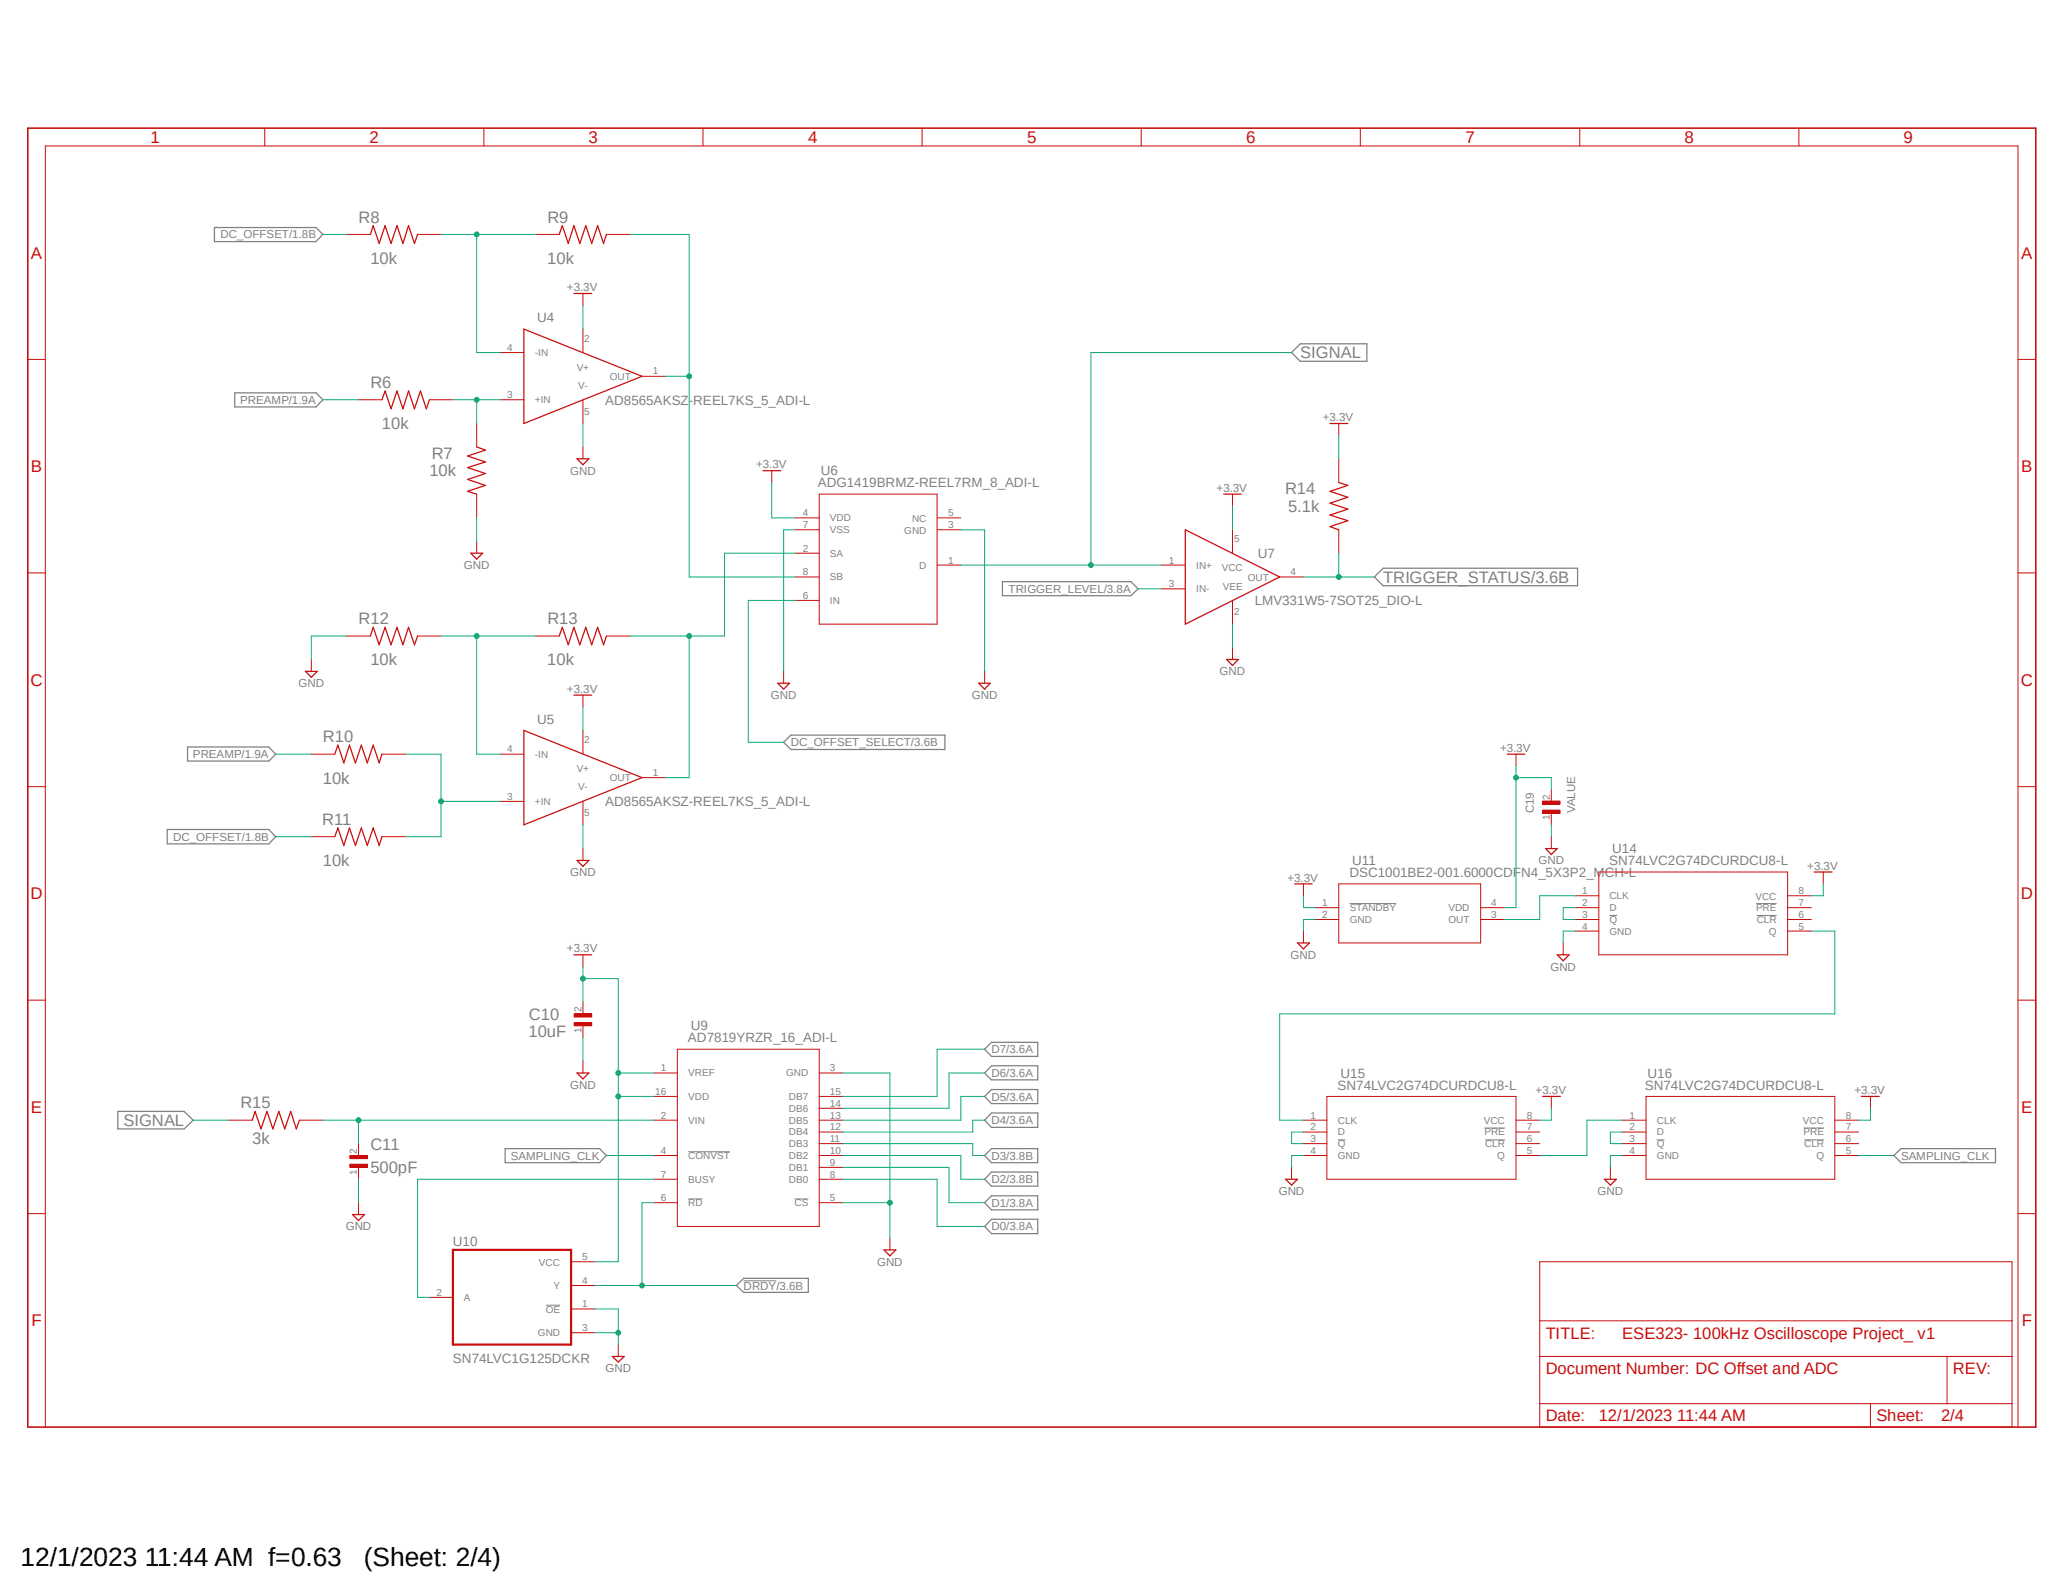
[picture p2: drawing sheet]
<svg xmlns="http://www.w3.org/2000/svg" width="279mm" height="216mm" viewBox="0 0 279 216" stroke-linecap="round" stroke-linejoin="round" font-family="sans-serif">
<path d="M3.4 17.1l272.6 176.6M276 17.1l-272.6 176.6" fill="none" stroke="#fff" stroke-width=".14"/>
<g fill="none" stroke="#808080" stroke-width=".14">
<path d="M182.8 122.4h6.3M218 124h1M237.8 122.4h2.8M237.9 124h2.7M93.2 156h5.6M181.2 154.4h1M201 152.8h2.8M201.1 154.4h2.7M224.4 154.4h1M244.3 152.8h2.8M244.3 154.4h2.8M73.9 176.8h2"/>
<path d="M93.2 162.4h2M100.7 173.5h4.5M107.6 162.4h1.9"/>
</g>
<g fill="none" stroke="#808080" stroke-width=".17">
<path d="M29 30.8h13.8l.9 .9-.9 1h-13.8zM31.8 53.2h11l.9 .9-.9 1h-11zM176.1 46.6h9v2.3h-9l-1.2-1.1zM135.8 78.8h17.4l.9 1-.9 .9h-17.4zM186.1 78.1l1.2-1.1h26.4v2.3h-26.4zM22.6 112.4h13.8l.9 .9-.9 1h-13.8zM25.4 101.2h11l.9 1-.9 .9h-11zM106.1 100.5l1-.9h20.9v1.9h-20.9zM16 150.5h8.9l1.3 1.2-1.3 1.2h-8.9zM68.4 155.6h12.8l.9 .9-.9 1h-12.8zM134.3 155.6h6.2v1.9h-6.2l-1-1zM134.3 141.2h6.2v1.9h-6.2l-1-1z"/>
<path d="M134.3 144.4h6.2v1.9h-6.2l-1-1zM134.3 147.6h6.2v1.9h-6.2l-1-1zM134.3 150.7h6.2v2h-6.2l-1-1zM134.3 158.7h6.2v2h-6.2l-1-1zM256.5 156.5l1-.9h12.8v1.9h-12.8zM99.7 174.1l1-1h8.8v1.9h-8.8zM134.3 162h6.2v1.9h-6.2l-1-1zM134.3 165.1h6.2v2h-6.2l-1-1z"/>
</g>
<g fill="none" stroke="#c90d0c" stroke-width=".14">
<path d="M35.9 17.4v2.4M65.5 17.4v2.4M95.2 17.4v2.4M124.9 17.4v2.4M154.6 17.4v2.4M184.2 17.4v2.4M214 17.4v2.4M243.6 17.4v2.4M46.9 31.7h3.3M56.6 31.7h3.1M72.6 31.7h3.1M79 39.8v1.6"/>
<path d="M82.1 31.7h3.2M3.8 48.7h2.3M48.6 54.1h3.1M58.2 54.1h3.1M64.6 57.4v3.1M67.7 54.1h3.3M67.7 47.8h3.3M79 44.6v3.2M79 54.1v3.3M87 51h3.1M181.3 57.4v1.6M273.3 48.7h2.4"/>
<path d="M3.8 77.6h2.3M64.6 66.9v3.2M64.6 73.4v1.5M79 60.5v1.6M104.5 63.8v1.6M107.7 70.1h3.3M107.7 71.8h3.3M107.7 74.9h3.3M107.7 78.1h3.3M111 66.9h15.9v17.6h-15.9zM126.9 70.1h3.2M126.9 71.8h3.2"/>
<path d="M126.9 76.5h3.2M157.3 76.5h3.2M157.3 79.8h3.2M166.9 66.9v1.6M166.9 71.8v3.1M173.3 78.1h3.2M181.3 62.1v3.3M181.3 71.8v3.1M273.3 77.6h2.4M42.2 89.3v1.6M46.9 86.1h3.3M56.6 86.1h3.1"/>
<path d="M72.6 86.1h3.1M79 94.1v1.7M79 98.9v3.3M82.1 86.1h3.2M106.1 90.9v1.6M107.7 81.3h3.3M133.3 90.9v1.6M166.9 81.3v3.2M166.9 87.8v1.5M3.8 106.6h2.3M42.2 102.2h3.1M42.2 113.3h3.1"/>
<path d="M51.7 102.2h3.2M51.7 113.3h3.2M67.7 102.2h3.3M67.7 108.5h3.3M79 108.5v3.2M79 114.9v1.6M87 105.3h3.1M176.5 119.7v1.6M181.3 119.7h19.2v8h-19.2zM205.3 102.2v1.5M208.9 109.7h2.4v.5h-2.4zM208.9 108.5h2.4v.4h-2.4z"/>
<path d="M210.1 106.9v1.6M210.1 110.2v1.5M210.1 113.3v1.6M216.5 118.1h25.6v11.2h-25.6zM246.9 118.1v1.6M273.3 106.6h2.4M3.8 135.5h2.3M77.8 138.5h2.3v.4h-2.3zM77.8 137.3h2.3v.5h-2.3zM79 129.3v1.6M79 135.7v1.6M79 138.9v1.6"/>
<path d="M176.5 126.1v1.6M178.1 122.9h3.2M178.1 124.5h3.2M200.5 122.9h3.2M200.5 124.5h3.2M211.7 127.7v1.6M213.3 122.9h3.2M213.3 124.5h3.2M213.3 121.3h3.2M213.3 126.1h3.2M242.1 122.9h3.2M242.1 124.5h3.2"/>
<path d="M242.1 121.3h3.2M242.1 126.1h3.2M273.3 135.5h2.4M30.9 151.7h3.3M40.6 151.7h3.1M47.4 156.5h2.3v.4h-2.3zM47.4 157.7h2.3v.4h-2.3zM48.6 154.9v1.6M48.6 158.1v1.6M79 143.7v1.6M88.6 151.7h3.1M88.6 148.5h3.1"/>
<path d="M88.6 145.3h3.1M88.6 156.5h3.1M88.6 159.7h3.1M91.7 142.1h19.3v24h-19.3zM111 151.7h3.1M111 148.5h3.1M111 145.3h3.1M111 156.5h3.1M111 159.7h3.1M111 158.1h3.1M111 154.9h3.1M111 153.3h3.1"/>
<path d="M111 150.1h3.1M174.9 158.1v1.6M176.5 151.7h3.2M176.5 156.5h3.2M176.5 154.9h3.2M176.5 153.3h3.2M179.7 148.5h25.6v11.2h-25.6zM205.3 151.7h3.2M205.3 156.5h3.2M205.3 154.9h3.2M205.3 153.3h3.2M210.1 148.5v1.6"/>
<path d="M218.1 158.1v1.6M219.7 151.7h3.2M219.7 156.5h3.2M219.7 154.9h3.2M219.7 153.3h3.2M222.9 148.5h25.6v11.2h-25.6zM248.5 151.7h3.2M248.5 156.5h3.2M248.5 154.9h3.2M248.5 153.3h3.2M253.3 148.5v1.6M3.8 164.4h2.3"/>
<path d="M48.6 162.9v1.6M58.2 175.7h3.1M77.3 170.9h3.3M77.3 177.3h3.3M77.3 174.1h3.3M88.6 162.9h3.1M111 162.9h3.1M120.5 167.7v1.6M208.5 170.9h64v22.4h-64zM208.5 178.9h64M273.3 164.4h2.4M6.1 193.3v-173.5h267.2v173.5"/>
<path d="M77.3 180.5h3.3M83.7 182.1v1.6M208.5 183.7h64M208.5 190.1h64M253.3 190.1v3.2M263.7 183.7v6.4"/>
</g>
<g fill="none" stroke="#c90d0c" stroke-width=".17">
<path d="M50.2 31.7l.3-1.1 .9 2.4 .8-2.4 .8 2.4 .8-2.4 .8 2.4 .7-2.4 .8 2.4 .5-1.3M75.7 31.7l.5-1.1 .8 2.4 .7-2.4 .8 2.4 .8-2.4 .8 2.4 .8-2.4 .8 2.4 .4-1.3M77.7 39.8h2.4M51.7 54.1l.5-1.1 .8 2.4 .8-2.4 .8 2.4 .7-2.4 .8 2.4 .8-2.4 .8 2.4 .5-1.3M71 44.6l16 6.4-16 6.4zM180.1 57.4h2.4M63.8 74.9h1.6l-.8 .8zM64.6 60.5l1.1 .5-2.4 .8 2.4 .8-2.4 .7 2.4 .8-2.4 .8 2.4 .8-2.4 .8 1.3 .4M78.1 62.1h1.7l-.8 .8zM103.3 63.8h2.4M160.5 71.8l12.8 6.3-12.8 6.4zM165.7 66.9h2.4"/>
<path d="M181.3 65.4l1.2 .3-2.4 .8 2.4 .9-2.4 .8 2.4 .8-2.4 .8 2.4 .7-2.4 .8 1.2 .5M41.4 90.9h1.6l-.8 .8zM50.2 86.1l.3-1.1 .9 2.3 .8-2.3 .8 2.3 .8-2.3 .8 2.3 .7-2.3 .8 2.3 .5-1.2M71 98.9l16 6.4-16 6.4zM75.7 86.1l.5-1.1 .8 2.3 .7-2.3 .8 2.3 .8-2.3 .8 2.3 .8-2.3 .8 2.3 .4-1.2M77.7 94.1h2.4M105.3 92.5h1.6l-.8 .8zM132.5 92.5h1.6l-.8 .8zM166.1 89.3h1.6l-.8 .8zM45.3 102.2l.5-1.3 .8 2.4 .7-2.4 .8 2.4 .8-2.4 .8 2.4 .8-2.4 .9 2.4 .3-1.1M45.3 113.3l.5-1.2 .8 2.4 .7-2.4 .8 2.4 .8-2.4 .8 2.4 .8-2.4 .9 2.4 .3-1.2M78.1 116.5h1.7l-.8 .8z"/>
<path d="M175.3 119.7h2.4M204.1 102.2h2.4M209.3 114.9h1.6l-.8 .8zM245.7 118.1h2.4M77.7 129.3h2.4M175.7 127.7h1.6l-.8 .8zM210.9 129.3h1.6l-.8 .8zM34.2 151.7l.3-1.2 .8 2.4 .9-2.4 .8 2.4 .8-2.4 .8 2.4 .8-2.4 .7 2.4 .5-1.2M78.1 145.3h1.7l-.8 .8zM174.1 159.7h1.6l-.8 .8zM208.9 148.5h2.4M217.3 159.7h1.6l-.8 .8z"/>
<path d="M252.1 148.5h2.4M47.8 164.5h1.6l-.8 .8zM119.7 169.3h1.6l-.8 .8zM82.9 183.7h1.6l-.8 .8z"/>
</g>
<path d="M208.9 109.9h2.4M208.9 108.7h2.4M77.8 138.7h2.3M77.8 137.5h2.3M47.4 156.7h2.3M47.4 157.9h2.3" fill="none" stroke="#c90d0c" stroke-width=".42"/>
<path d="M61.3 169.3h16v12.8h-16z" fill="none" stroke="#c90d0c" stroke-width=".3"/>
<path d="M3.8 17.4h271.9v175.9h-271.9z" fill="none" stroke="#c90d0c" stroke-width=".21"/>
<path d="M114.1 145.3h6.4v22.4M114.1 162.9h6.4" fill="none" stroke="#0dab76" stroke-width=".14"/>
<circle cx="120.5" cy="162.9" r=".33" fill="#0dab76"/>
<g fill="none" stroke="#0dab76" stroke-width=".14">
<path d="M79 57.4v3.1M64.6 70.1v3.3M107.7 71.8h-1.6v19.1M130.1 71.8h3.2v19.1M46.9 86.1h-4.7v3.2M166.9 84.5v3.3M79 111.7v3.2M213.3 126.1h-1.6v1.6M48.6 159.7v3.2M79 140.5v3.2M80.6 177.3h3.1v4.8M80.6 180.5h3.1"/>
<circle cx="120.5" cy="162.9" r=".33"/>
</g>
<circle cx="83.7" cy="180.5" r=".33" fill="#0dab76"/>
<g fill="none" stroke="#0dab76" stroke-width=".14">
<path d="M210.1 111.7v1.6M79 130.9v4.8M79 132.5h4.7v38.4h-3.1M178.1 124.5h-1.6v1.6M83.7 148.5h4.9M83.7 145.3h4.9M176.5 156.5h-1.6v1.6M219.7 156.5h-1.6v1.6"/>
<circle cx="83.7" cy="180.5" r=".33"/>
</g>
<circle cx="79" cy="132.5" r=".33" fill="#0dab76"/>
<circle cx="79" cy="132.5" r=".33" fill="none" stroke="#0dab76" stroke-width=".14"/>
<circle cx="83.7" cy="148.5" r=".33" fill="#0dab76"/>
<circle cx="83.7" cy="148.5" r=".33" fill="none" stroke="#0dab76" stroke-width=".14"/>
<circle cx="83.7" cy="145.3" r=".33" fill="#0dab76"/>
<g fill="none" stroke="#0dab76" stroke-width=".14">
<path d="M79 41.4v3.2M181.3 59v3.1M104.5 65.4v4.7h3.2M166.9 68.5v3.3M79 95.8v3.1M205.3 103.7v19.2h-1.6M205.3 105.3h4.8v1.6M246.9 119.7v1.6h-1.6M176.5 121.3v1.6h1.6"/>
<circle cx="83.7" cy="145.3" r=".33"/>
</g>
<circle cx="205.3" cy="105.3" r=".33" fill="#0dab76"/>
<g fill="none" stroke="#0dab76" stroke-width=".14">
<path d="M43.7 151.7h44.9M48.6 151.7v3.2M210.1 150.1v1.6h-1.6M253.3 150.1v1.6h-1.6"/>
<circle cx="205.3" cy="105.3" r=".33"/>
</g>
<circle cx="48.6" cy="151.7" r=".33" fill="#0dab76"/>
<g fill="none" stroke="#0dab76" stroke-width=".14">
<path d="M174.9 47.8h-27.2v28.7M130.1 76.5h27.2M26.2 151.7h4.7"/>
<circle cx="48.6" cy="151.7" r=".33"/>
</g>
<circle cx="147.7" cy="76.5" r=".33" fill="#0dab76"/>
<g fill="none" stroke="#0dab76" stroke-width=".14">
<path d="M82.1 156.5h6.5M88.6 159.7h-32v16h1.6M251.7 156.5h4.8M80.6 174.1h19.1M88.6 162.9h-1.6v11.2"/>
<circle cx="147.7" cy="76.5" r=".33"/>
</g>
<circle cx="87" cy="174.1" r=".33" fill="#0dab76"/>
<g fill="none" stroke="#0dab76" stroke-width=".14">
<path d="M43.7 31.7h3.2M43.7 54.1h4.9M61.3 54.1h6.4M64.6 54.1v3.3M37.3 113.3h4.9M37.3 102.2h4.9M114.1 159.7h12.8v6.4h6.4M114.1 158.1h14.4v4.8h4.8M114.1 156.5h16v3.2h3.2M114.1 154.9h17.6v1.6h1.6M133.3 142.1h-6.4v6.4h-12.8M133.3 148.5h-3.2v3.2h-16"/>
<path d="M133.3 145.3h-4.8v4.8h-14.4M133.3 151.7h-1.6v1.6h-17.6"/>
<circle cx="87" cy="174.1" r=".33"/>
</g>
<circle cx="64.6" cy="54.1" r=".33" fill="#0dab76"/>
<g fill="none" stroke="#0dab76" stroke-width=".14">
<path d="M59.7 31.7h12.9M64.6 31.7v16.1h3.1"/>
<circle cx="64.6" cy="54.1" r=".33"/>
</g>
<circle cx="64.6" cy="31.8" r=".33" fill="#0dab76"/>
<g fill="none" stroke="#0dab76" stroke-width=".14">
<path d="M54.9 102.2h4.8v11.1h-4.8M59.7 108.5h8"/>
<circle cx="64.6" cy="31.8" r=".33"/>
</g>
<circle cx="59.7" cy="108.5" r=".33" fill="#0dab76"/>
<g fill="none" stroke="#0dab76" stroke-width=".14">
<path d="M59.7 86.1h12.9M64.6 86.1v16.1h3.1"/>
<circle cx="59.7" cy="108.5" r=".33"/>
</g>
<circle cx="64.6" cy="86.1" r=".33" fill="#0dab76"/>
<g fill="none" stroke="#0dab76" stroke-width=".14">
<path d="M98.1 74.9v11.2h-12.8M93.3 86.1v19.2h-3.2"/>
<circle cx="64.6" cy="86.1" r=".33"/>
</g>
<circle cx="93.3" cy="86.1" r=".33" fill="#0dab76"/>
<g fill="none" stroke="#0dab76" stroke-width=".14">
<path d="M85.3 31.7h8v46.4M90.1 51h3.2M98.1 74.9h9.6"/>
<circle cx="93.3" cy="86.1" r=".33"/>
</g>
<circle cx="93.3" cy="51" r=".33" fill="#0dab76"/>
<g fill="none" stroke="#0dab76" stroke-width=".14">
<path d="M93.3 78.1h14.4M154.1 79.8h3.2M176.5 78.1h9.6M181.3 74.9v3.2M107.7 81.3h-6.4v19.2h4.8"/>
<circle cx="93.3" cy="51" r=".33"/>
</g>
<circle cx="181.3" cy="78.1" r=".33" fill="#0dab76"/>
<g fill="none" stroke="#0dab76" stroke-width=".14">
<path d="M213.3 122.9h-1.6v1.6h1.6M213.3 121.3h-4.8v3.2h-4.8M245.3 126.1h3.2v11.2h-75.2v14.4h3.2M176.5 153.3h-1.6v1.6h1.6M219.7 153.3h-1.6v1.6h1.6M219.7 151.7h-4.8v4.8h-6.4"/>
<circle cx="181.3" cy="78.1" r=".33"/>
</g>
<g font-size="3.6">
<text x="2.8" y="212.1">12/1/2023 11:44 AM f=0.63</text>
<text x="49.3" y="212.1">(Sheet: 2/4)</text>
</g>
<g font-size="2.3" fill="#c90d0c">
<text x="20.4" y="19.4">1</text>
<text x="50" y="19.4">2</text>
<text x="79.7" y="19.4">3</text>
<text x="109.4" y="19.4">4</text>
<text x="139.1" y="19.4">5</text>
<text x="168.8" y="19.4">6</text>
<text x="198.5" y="19.4">7</text>
<text x="228.1" y="19.4">8</text>
<text x="257.8" y="19.4">9</text>
<text x="4.2" y="35.1">A</text>
<text x="273.7" y="35.1">A</text>
<text x="4.2" y="64">B</text>
<text x="273.7" y="64">B</text>
<text x="4.1" y="92.9">C</text>
<text x="273.7" y="92.9">C</text>
<text x="4.1" y="121.8">D</text>
<text x="273.7" y="121.8">D</text>
<text x="4.2" y="150.7">E</text>
<text x="273.7" y="150.7">E</text>
<text x="4.3" y="179.7">F</text>
<text x="273.8" y="179.7">F</text>
</g>
<g font-size="2.2" fill="#808080">
<text x="48.6" y="30.1">R8</text>
<text x="50.2" y="35.7">10k</text>
<text x="74.1" y="35.7">10k</text>
<text x="74.1" y="30.1">R9</text>
<text x="50.2" y="52.5">R6</text>
<text x="176.1" y="48.6">SIGNAL</text>
<text x="51.7" y="58.1">10k</text>
<text x="58.2" y="64.5">10k</text>
<text x="58.5" y="62.1">R7</text>
<text x="174" y="67">R14</text>
<text x="174.5" y="69.3">5.1k</text>
<text x="187.3" y="79">TRIGGER_STATUS/3.6B</text>
<text x="48.6" y="84.5">R12</text>
<text x="74.1" y="84.5">R13</text>
<text x="50.2" y="90.1">10k</text>
<text x="74.1" y="90.1">10k</text>
<text x="43.7" y="100.5">R10</text>
<text x="43.7" y="106.1">10k</text>
<text x="43.6" y="111.8">R11</text>
<text x="43.7" y="117.3">10k</text>
<text x="71.6" y="140.5">10uF</text>
<text x="71.6" y="138.1">C10</text>
<text x="16.7" y="152.5">SIGNAL</text>
<text x="32.6" y="150.1">R15</text>
<text x="34.2" y="154.9">3k</text>
<text x="50.2" y="155.7">C11</text>
<text x="50.2" y="158.9">500pF</text>
</g>
<g font-size="2.2" fill="#c90d0c">
<text x="209.3" y="181.3">TITLE:</text>
<text x="219.7" y="181.3">ESE323- 100kHz Oscilloscope Project_ v1</text>
<text x="209.3" y="186.1">Document Number: DC Offset and ADC</text>
<text x="264.5" y="186.1">REV:</text>
<text x="209.3" y="192.5">Date:</text>
<text x="216.5" y="192.5">12/1/2023 11:44 AM</text>
<text x="254.1" y="192.5">Sheet:</text>
<text x="262.9" y="192.5">2/4</text>
</g>
<g font-size="1.8" fill="#808080">
<text x="72.8" y="43.6">U4</text>
<text x="82" y="54.8">AD8565AKSZ-REEL7KS_5_ADI-L</text>
<text x="110.7" y="66">ADG1419BRMZ-REEL7RM_8_ADI-L</text>
<text x="111.2" y="64.4">U6</text>
<text x="170.3" y="75.6">U7</text>
<text x="169.9" y="82">LMV331W5-7SOT25_DIO-L</text>
<text x="72.8" y="98">U5</text>
<text x="82" y="109.2">AD8565AKSZ-REEL7KS_5_ADI-L</text>
<text x="182.8" y="118.8">DSC1001BE2-001.6000CDFN4_5X3P2_MCH-L</text>
<text x="183.1" y="117.2">U11</text>
<text x="217.9" y="117.2">SN74LVC2G74DCURDCU8-L</text>
<text x="218.4" y="115.6">U14</text>
<text x="93.2" y="141.2">AD7819YRZR_16_ADI-L</text>
<text x="93.6" y="139.6">U9</text>
<text x="181.1" y="147.6">SN74LVC2G74DCURDCU8-L</text>
<text x="181.6" y="146">U15</text>
<text x="222.8" y="147.6">SN74LVC2G74DCURDCU8-L</text>
<text x="223.1" y="146">U16</text>
<text x="61.3" y="168.7">U10</text>
<text x="61.3" y="184.6">SN74LVC1G125DCKR</text>
</g>
<g font-size="1.6" fill="#808080">
<text x="29.8" y="32.3">DC_OFFSET/1.8B</text>
<text x="76.8" y="39.5">+3.3V</text>
<text x="32.5" y="54.7">PREAMP/1.9A</text>
<text x="179.2" y="57">+3.3V</text>
<text x="77.2" y="64.3">GND</text>
<text x="102.4" y="63.4">+3.3V</text>
<text x="164.8" y="66.6">+3.3V</text>
<text x="62.8" y="77.1">GND</text>
<text x="136.6" y="80.3">TRIGGER_LEVEL/3.8A</text>
<text x="40.4" y="93.1">GND</text>
<text x="76.8" y="93.8">+3.3V</text>
<text x="104.4" y="94.7">GND</text>
<text x="131.6" y="94.7">GND</text>
<text x="165.2" y="91.5">GND</text>
<text x="107.1" y="101.1">DC_OFFSET_SELECT/3.6B</text>
<text x="203.2" y="101.8">+3.3V</text>
<text x="26.1" y="102.7">PREAMP/1.9A</text>
<text x="23.5" y="113.9">DC_OFFSET/1.8B</text>
<text x="207.7" y="110.1" transform="rotate(-90 207.7 110.1)">C19</text>
<text x="213.3" y="110.1" transform="rotate(-90 213.3 110.1)">VALUE</text>
<text x="77.2" y="118.7">GND</text>
<text x="174.4" y="119.4">+3.3V</text>
<text x="208.4" y="117.1">GND</text>
<text x="244.8" y="117.8">+3.3V</text>
<text x="76.8" y="129">+3.3V</text>
<text x="174.8" y="129.9">GND</text>
<text x="210" y="131.5">GND</text>
<text x="134.3" y="142.7">D7/3.6A</text>
<text x="77.2" y="147.5">GND</text>
<text x="134.3" y="145.9">D6/3.6A</text>
<text x="134.3" y="149.1">D5/3.6A</text>
<text x="208" y="148.2">+3.3V</text>
<text x="251.2" y="148.2">+3.3V</text>
<text x="134.3" y="152.3">D4/3.6A</text>
<text x="69.2" y="157.1">SAMPLING_CLK</text>
<text x="134.3" y="157.1">D3/3.8B</text>
<text x="134.3" y="160.3">D2/3.8B</text>
<text x="173.2" y="161.9">GND</text>
<text x="216.4" y="161.9">GND</text>
<text x="257.5" y="157.1">SAMPLING_CLK</text>
<text x="46.8" y="166.7">GND</text>
<text x="134.3" y="163.5">D1/3.8A</text>
<text x="134.3" y="166.7">D0/3.8A</text>
<text x="118.8" y="171.4">GND</text>
<text x="100.7" y="174.7">DRDY/3.6B</text>
<text x="82" y="185.8">GND</text>
</g>
<g font-size="1.4" fill="#808080">
<text x="68.7" y="47.5">4</text>
<text x="79.1" y="46.3">2</text>
<text x="68.7" y="53.9">3</text>
<text x="72.4" y="48.2">-IN</text>
<text x="78.1" y="50.2">V+</text>
<text x="78.3" y="52.7">V-</text>
<text x="82.6" y="51.4">OUT</text>
<text x="88.4" y="50.7">1</text>
<text x="72.4" y="54.7">+IN</text>
<text x="79.1" y="56.2">5</text>
<text x="108.7" y="69.9">4</text>
<text x="108.7" y="71.5">7</text>
<text x="112.4" y="70.6">VDD</text>
<text x="123.5" y="70.7">NC</text>
<text x="128.4" y="71.5">3</text>
<text x="128.4" y="69.9">5</text>
<text x="108.7" y="74.7">2</text>
<text x="108.7" y="77.9">8</text>
<text x="112.4" y="72.2">VSS</text>
<text x="112.4" y="75.4">SA</text>
<text x="122.5" y="72.3">GND</text>
<text x="124.5" y="77">D</text>
<text x="128.4" y="76.3">1</text>
<text x="158.3" y="76.3">1</text>
<text x="162" y="77">IN+</text>
<text x="165.5" y="77.4">VCC</text>
<text x="167.1" y="73.4">5</text>
<text x="174.8" y="77.9">4</text>
<text x="108.7" y="81.1">6</text>
<text x="112.4" y="78.6">SB</text>
<text x="112.4" y="81.8">IN</text>
<text x="158.3" y="79.5">3</text>
<text x="162" y="80.2">IN-</text>
<text x="165.6" y="79.9">VEE</text>
<text x="167.1" y="83.4">2</text>
<text x="169" y="78.7">OUT</text>
<text x="68.7" y="101.9">4</text>
<text x="79.1" y="100.6">2</text>
<text x="72.4" y="102.6">-IN</text>
<text x="78.1" y="104.6">V+</text>
<text x="78.3" y="107.1">V-</text>
<text x="82.6" y="105.8">OUT</text>
<text x="88.4" y="105.1">1</text>
<text x="68.7" y="108.3">3</text>
<text x="72.4" y="109">+IN</text>
<text x="79.1" y="110.5">5</text>
<text x="209.9" y="111.1" transform="rotate(-90 209.9 111.1)">1</text>
<text x="209.9" y="108.3" transform="rotate(-90 209.9 108.3)">2</text>
<text x="179.1" y="122.7">1</text>
<text x="179.1" y="124.3">2</text>
<text x="182.8" y="123.4">STANDBY</text>
<text x="182.8" y="125">GND</text>
<text x="196.2" y="125">OUT</text>
<text x="196.2" y="123.4">VDD</text>
<text x="202" y="124.3">3</text>
<text x="202" y="122.7">4</text>
<text x="214.3" y="121.1">1</text>
<text x="214.3" y="122.7">2</text>
<text x="214.3" y="124.3">3</text>
<text x="214.3" y="125.9">4</text>
<text x="218" y="121.8">CLK</text>
<text x="218" y="123.4">D</text>
<text x="218" y="125">Q</text>
<text x="237.7" y="121.8">VCC</text>
<text x="237.8" y="123.4">PRE</text>
<text x="237.9" y="125">CLR</text>
<text x="243.6" y="125.9">5</text>
<text x="243.6" y="124.3">6</text>
<text x="243.6" y="122.7">7</text>
<text x="243.6" y="121.1">8</text>
<text x="218" y="126.6">GND</text>
<text x="239.6" y="126.6">Q</text>
<text x="78.7" y="137.1" transform="rotate(-90 78.7 137.1)">2</text>
<text x="78.7" y="139.9" transform="rotate(-90 78.7 139.9)">1</text>
<text x="88.7" y="148.3">16</text>
<text x="89.5" y="145.1">1</text>
<text x="93.2" y="149">VDD</text>
<text x="93.2" y="145.8">VREF</text>
<text x="106.5" y="145.8">GND</text>
<text x="106.8" y="149">DB7</text>
<text x="112.4" y="149.9">14</text>
<text x="112.4" y="148.3">15</text>
<text x="112.4" y="145.1">3</text>
<text x="89.5" y="151.5">2</text>
<text x="93.2" y="152.2">VIN</text>
<text x="106.8" y="155.4">DB3</text>
<text x="106.8" y="153.8">DB4</text>
<text x="106.8" y="152.2">DB5</text>
<text x="106.8" y="150.6">DB6</text>
<text x="112.4" y="154.7">11</text>
<text x="112.4" y="153.1">12</text>
<text x="112.4" y="151.5">13</text>
<text x="177.5" y="151.5">1</text>
<text x="177.5" y="153.1">2</text>
<text x="177.5" y="154.7">3</text>
<text x="181.2" y="152.2">CLK</text>
<text x="181.2" y="153.8">D</text>
<text x="181.2" y="155.4">Q</text>
<text x="201" y="152.2">VCC</text>
<text x="201" y="153.8">PRE</text>
<text x="201.1" y="155.4">CLR</text>
<text x="206.8" y="154.7">6</text>
<text x="206.8" y="153.1">7</text>
<text x="206.8" y="151.5">8</text>
<text x="220.7" y="151.5">1</text>
<text x="220.7" y="153.1">2</text>
<text x="220.7" y="154.7">3</text>
<text x="224.4" y="152.2">CLK</text>
<text x="224.4" y="153.8">D</text>
<text x="224.4" y="155.4">Q</text>
<text x="244.2" y="152.2">VCC</text>
<text x="244.3" y="153.8">PRE</text>
<text x="244.3" y="155.4">CLR</text>
<text x="250" y="154.7">6</text>
<text x="250" y="153.1">7</text>
<text x="250" y="151.5">8</text>
<text x="48.3" y="159.1" transform="rotate(-90 48.3 159.1)">1</text>
<text x="48.3" y="156.3" transform="rotate(-90 48.3 156.3)">2</text>
<text x="89.5" y="156.3">4</text>
<text x="89.5" y="159.5">7</text>
<text x="93.2" y="157">CONVST</text>
<text x="93.2" y="160.2">BUSY</text>
<text x="106.8" y="160.2">DB0</text>
<text x="106.8" y="158.6">DB1</text>
<text x="106.8" y="157">DB2</text>
<text x="112.4" y="159.5">8</text>
<text x="112.4" y="157.9">9</text>
<text x="112.4" y="156.3">10</text>
<text x="177.5" y="156.3">4</text>
<text x="181.2" y="157">GND</text>
<text x="202.8" y="157">Q</text>
<text x="206.8" y="156.3">5</text>
<text x="220.7" y="156.3">4</text>
<text x="224.4" y="157">GND</text>
<text x="246" y="157">Q</text>
<text x="250" y="156.3">5</text>
<text x="89.5" y="162.7">6</text>
<text x="93.2" y="163.4">RD</text>
<text x="107.6" y="163.4">CS</text>
<text x="112.4" y="162.7">5</text>
<text x="73" y="171.4">VCC</text>
<text x="78.8" y="170.7">5</text>
<text x="78.8" y="173.9">4</text>
<text x="59.1" y="175.5">2</text>
<text x="62.8" y="176.2">A</text>
<text x="73.9" y="177.8">OE</text>
<text x="75" y="174.6">Y</text>
<text x="78.8" y="177.1">1</text>
<text x="72.9" y="181">GND</text>
<text x="78.8" y="180.3">3</text>
</g>
</svg>
